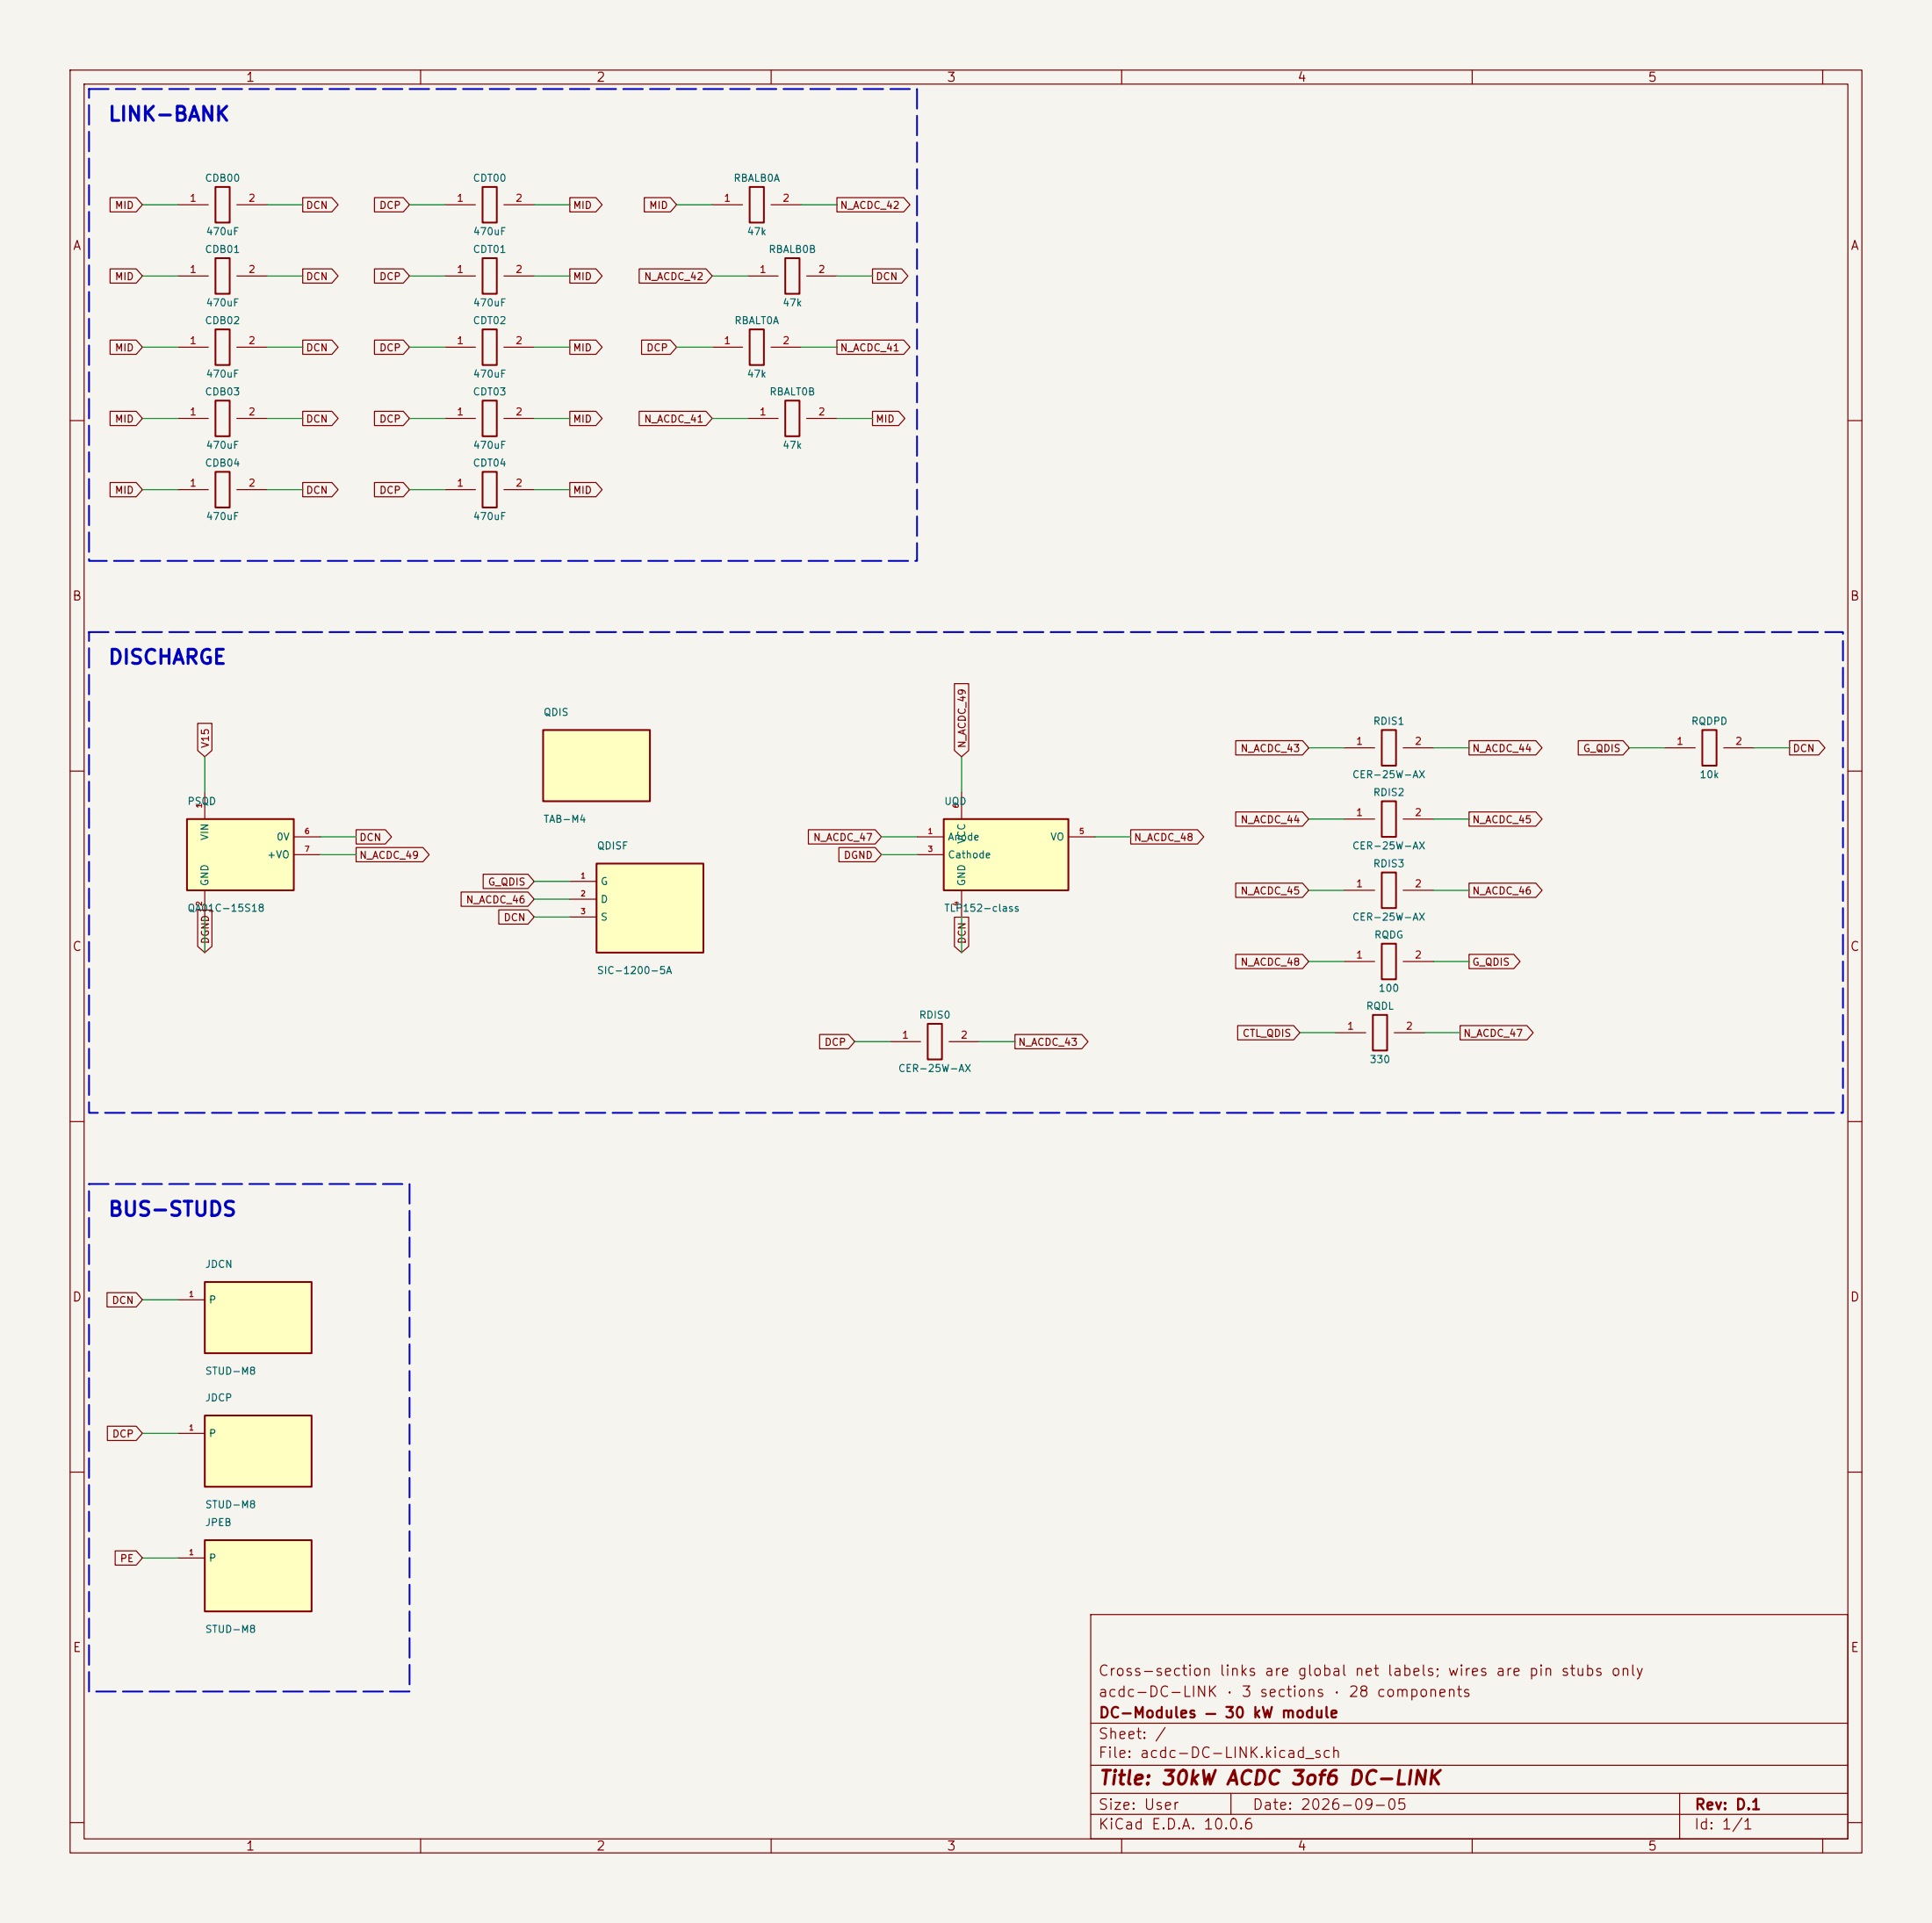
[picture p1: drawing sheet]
<svg xmlns="http://www.w3.org/2000/svg" width="276mm" height="274mm" viewBox="0 0 276 274" stroke-linecap="round" stroke-linejoin="round" font-family="sans-serif">
<path d="M0 0h275.6v274.3h-275.6z" fill="#f5f4ef" stroke="#f5f4ef" stroke-width=".13"/>
<g fill="none" stroke="#840000" stroke-width=".15">
<path d="M10 10h255.6v254.3h-255.6zM12 12h251.6v250.3h-251.6zM60 10v2M110 10v2M160 10v2M210 10v2M260 10v2M10 60h2M263.6 60h2M10 110h2M263.6 110h2M10 160h2"/>
<path d="M263.6 160h2M10 210h2M263.6 210h2M155.6 230.3h108v32h-108zM10 260h2M155.6 258.8h108M155.6 255.8h108M155.6 251.8h108M155.6 245.8h108M175.6 255.8v3M239.6 255.8v6.5M263.6 260h2"/>
<path d="M60 262.3v2M110 262.3v2M160 262.3v2M210 262.3v2M260 262.3v2"/>
</g>
<path d="M26.7 116.8h15.2v10.2h-15.2z" fill="#ffffc2"/>
<path d="M112 57.1h2v5.1h-2zM26.7 116.8h15.2v10.2h-15.2z" fill="none" stroke="#840000" stroke-width=".25"/>
<path d="M106.7 59.7h4.3M115.1 59.7h4.3M29.2 113v3.8M41.9 119.4h3.8M29.2 127v3.8M41.9 121.9h3.8" fill="none" stroke="#840000" stroke-width=".15"/>
<path d="M29.2 219.7h15.2v10.2h-15.2z" fill="#ffffc2"/>
<g fill="none" stroke="#840000" stroke-width=".25">
<path d="M30.7 26.7h2.1v5h-2.1zM30.7 36.8h2.1v5.1h-2.1zM68.8 26.7h2.1v5h-2.1zM68.8 36.8h2.1v5.1h-2.1zM106.9 26.7h2.1v5h-2.1zM112 36.8h2v5.1h-2zM30.7 47h2.1v5.1h-2.1zM30.7 57.1h2.1v5.1h-2.1zM68.8 57.1h2.1v5.1h-2.1zM68.8 47h2.1v5.1h-2.1zM106.9 47h2.1v5.1h-2.1zM30.7 67.3h2.1v5.1h-2.1z"/>
<path d="M68.8 67.3h2.1v5.1h-2.1zM197.1 114.3h2v5.1h-2zM197.1 104.1h2v5.1h-2zM242.8 104.1h2.1v5.1h-2.1zM197.1 124.5h2v5h-2zM197.1 134.6h2v5.1h-2zM132.3 146h2.1v5.1h-2.1zM195.8 144.8h2.1v5.1h-2.1zM29.2 219.7h15.2v10.2h-15.2z"/>
</g>
<g fill="none" stroke="#840000" stroke-width=".15">
<path d="M25.4 29.2h4.3M25.4 39.4h4.3M33.8 29.2h4.3M33.8 39.4h4.3M63.5 29.2h4.3M63.5 39.4h4.3M71.9 29.2h4.3M71.9 39.4h4.3M101.6 29.2h4.3M106.7 39.4h4.3M110 29.2h4.3M115.1 39.4h4.3"/>
<path d="M25.4 49.5h4.3M25.4 59.7h4.3M33.8 49.5h4.3M33.8 59.7h4.3M63.5 49.5h4.3M63.5 59.7h4.3M71.9 49.5h4.3M71.9 59.7h4.3M101.6 49.5h4.3M110 49.5h4.3M25.4 69.8h4.3M33.8 69.8h4.3"/>
<path d="M63.5 69.8h4.3M71.9 69.8h4.3M191.8 116.8h4.3M191.8 106.7h4.3M200.2 116.8h4.3M200.2 106.7h4.3M237.5 106.7h4.3M245.9 106.7h4.3M191.8 127h4.3M191.8 137.2h4.3M200.2 127h4.3M200.2 137.2h4.3"/>
<path d="M127 148.6h4.3M135.4 148.6h4.3M190.5 147.3h4.3M198.9 147.3h4.3M25.4 222.2h3.8"/>
</g>
<path d="M77.5 104.1h15.2v10.2h-15.2z" fill="#ffffc2"/>
<path d="M77.5 104.1h15.2v10.2h-15.2z" fill="none" stroke="#840000" stroke-width=".25"/>
<path d="M134.6 116.8h17.8v10.2h-17.8z" fill="#ffffc2"/>
<path d="M134.6 116.8h17.8v10.2h-17.8z" fill="none" stroke="#840000" stroke-width=".25"/>
<path d="M130.8 119.4h3.8M137.2 113v3.8M152.4 119.4h3.8M130.8 121.9h3.8M137.2 127v3.8" fill="none" stroke="#840000" stroke-width=".15"/>
<path d="M85.1 123.2h15.2v12.7h-15.2z" fill="#ffffc2"/>
<path d="M85.1 123.2h15.2v12.7h-15.2z" fill="none" stroke="#840000" stroke-width=".25"/>
<path d="M81.3 125.7h3.8M81.3 128.3h3.8M81.3 130.8h3.8" fill="none" stroke="#840000" stroke-width=".15"/>
<path d="M29.2 182.9h15.2v10.1h-15.2z" fill="#ffffc2"/>
<path d="M29.2 182.9h15.2v10.1h-15.2z" fill="none" stroke="#840000" stroke-width=".25"/>
<path d="M25.4 185.4h3.8" fill="none" stroke="#840000" stroke-width=".15"/>
<path d="M29.2 201.9h15.2v10.2h-15.2z" fill="#ffffc2"/>
<path d="M29.2 201.9h15.2v10.2h-15.2z" fill="none" stroke="#840000" stroke-width=".25"/>
<g fill="none" stroke="#840000" stroke-width=".15">
<path d="M15.7 38.4h3.7l.9 1-.9 1h-3.7zM15.7 28.2h3.7l.9 1-.9 1h-3.7zM43.2 38.4h4.1l.9 1-.9 1h-4.1zM43.2 28.2h4.1l.9 1-.9 1h-4.1zM53.4 28.2h4.1l.9 1-.9 1h-4.1zM53.4 38.4h4.1l.9 1-.9 1h-4.1zM81.3 38.4h3.7l.9 1-.9 1h-3.7zM81.3 28.2h3.7l.9 1-.9 1h-3.7zM91.2 38.4h9.5l.9 1-.9 1h-9.5zM91.9 28.2h3.7l.9 1-.9 1h-3.7zM119.4 28.2h9.5l.9 1-.9 1h-9.5zM124.5 38.4h4.1l.9 1-.9 1h-4.1z"/>
<path d="M15.7 48.5h3.7l.9 1-.9 1h-3.7zM15.7 58.7h3.7l.9 1-.9 1h-3.7zM43.2 48.5h4.1l.9 1-.9 1h-4.1zM43.2 58.7h4.1l.9 1-.9 1h-4.1zM53.4 58.7h4.1l.9 1-.9 1h-4.1zM53.4 48.5h4.1l.9 1-.9 1h-4.1zM81.3 48.5h3.7l.9 1-.9 1h-3.7zM81.3 58.7h3.7l.9 1-.9 1h-3.7zM91.2 58.7h9.5l.9 1-.9 1h-9.5zM91.5 48.5h4.1l.9 1-.9 1h-4.1zM119.4 48.5h9.5l.9 1-.9 1h-9.5zM124.5 58.7h3.7l.9 1-.9 1h-3.7z"/>
<path d="M15.7 68.8h3.7l.9 1-.9 1.1h-3.7zM43.2 68.8h4.1l.9 1-.9 1.1h-4.1zM53.4 68.8h4.1l.9 1-.9 1.1h-4.1zM81.3 68.8h3.7l.9 1-.9 1.1h-3.7zM136.1 97.5h2.1v9.6l-1 .8-1.1-.8zM28.2 103.2h2v3.9l-1 .8-1-.8zM50.8 118.4h4.2l.9 1-.9 1h-4.2zM115.3 118.4h9.5l.9 1-.9 1h-9.5zM161.3 118.4h9.5l.9 1-.9 1h-9.5zM176.3 105.7h9.5l.9 1-.9 1h-9.5zM176.3 115.8h9.5l.9 1-.9 1.1h-9.5zM209.5 115.8h9.6l.9 1-.9 1.1h-9.6z"/>
<path d="M209.5 105.7h9.6l.9 1-.9 1h-9.6zM225.1 105.7h6.4l.9 1-.9 1h-6.4zM255.3 105.7h4.1l.9 1-.9 1h-4.1zM28.2 129.8h2v5.2l-1 .9-1-.9zM50.8 120.9h9.5l.9 1-.9 1h-9.5zM65.8 127.3h9.5l.9 1-.9 1h-9.5zM68.9 124.7h6.4l.9 1-.9 1h-6.4zM71.1 129.8h4.2l.9 1-.9 1h-4.2zM119.7 120.9h5.1l.9 1-.9 1h-5.1zM136.1 130.8h2.1v4.2l-1 .9-1.1-.9zM176.3 126h9.5l.9 1-.9 1h-9.5zM176.3 136.1h9.5l.9 1.1-.9 1h-9.5z"/>
<path d="M209.5 126h9.6l.9 1-.9 1h-9.6zM209.5 136.1h6.4l.9 1.1-.9 1h-6.4zM116.9 147.6h4.1l.9 1-.9 1h-4.1zM144.8 147.6h9.5l.9 1-.9 1h-9.5zM176.5 146.3h8l.9 1-.9 1h-8zM208.3 146.3h9.5l.9 1-.9 1h-9.5zM15.3 184.4h4.1l.9 1-.9 1h-4.1zM15.3 203.5h4.1l.9 1-.9 1h-4.1zM25.4 204.5h3.8M16.4 221.2h3l.9 1-.9 1.1h-3z"/>
</g>
<g fill="none" stroke="#009600" stroke-width=".15">
<path d="M20.3 39.4h5.1M20.3 29.2h5.1M38.1 39.4h5.1M38.1 29.2h5.1M58.4 39.4h5.1M58.4 29.2h5.1M76.2 39.4h5.1M76.2 29.2h5.1M96.5 29.2h5.1M101.6 39.4h5.1M114.3 29.2h5.1M119.4 39.4h5.1"/>
<path d="M20.3 59.7h5.1M20.3 49.5h5.1M38.1 59.7h5.1M38.1 49.5h5.1M58.4 59.7h5.1M58.4 49.5h5.1M76.2 59.7h5.1M76.2 49.5h5.1M96.5 49.5h5.1M101.6 59.7h5.1M114.3 49.5h5.1M119.4 59.7h5.1"/>
<path d="M20.3 69.8h5.1M38.1 69.8h5.1M58.4 69.8h5.1M76.2 69.8h5.1M29.2 107.9v5.1M45.7 119.4h5.1M125.7 119.4h5.1M137.2 107.9v5.1M156.2 119.4h5.1M186.7 106.7h5.1M186.7 116.8h5.1M204.5 106.7h5"/>
<path d="M204.5 116.8h5M232.4 106.7h5.1M250.2 106.7h5.1M29.2 130.8v5.1M45.7 121.9h5.1M76.2 125.7h5.1M76.2 128.3h5.1M76.2 130.8h5.1M125.7 121.9h5.1M137.2 130.8v5.1M186.7 137.2h5.1M186.7 127h5.1"/>
<path d="M204.5 137.2h5M204.5 127h5M121.9 148.6h5.1M139.7 148.6h5.1M185.4 147.3h5.1M203.2 147.3h5.1M20.3 185.4h5.1M20.3 204.5h5.1M20.3 222.2h5.1"/>
</g>
<path d="M12.7 12.7h118.1v67.3h-118.1zM12.7 90.2h250.2v68.5h-250.2zM12.7 168.9h45.7v72.4h-45.7z" fill="none" stroke="#0000c2" stroke-width=".25" stroke-dasharray="2.8 1"/>
<g font-size="2" fill="#0000c2">
<text x="15.3" y="17.8">LINK-BANK</text>
<text x="15.3" y="95.3">DISCHARGE</text>
<text x="15.3" y="174">BUS-STUDS</text>
</g>
<text font-size="2" fill="#840000" x="156.6" y="255.1">Title: 30kW ACDC 3of6 DC-LINK</text>
<g font-size="1.5" fill="#840000">
<text x="156.5" y="239.5">Cross-section links are global net labels; wires are pin stubs only</text>
<text x="156.5" y="242.5">acdc-DC-LINK · 3 sections · 28 components</text>
<text x="156.6" y="245.5">DC-Modules — 30 kW module</text>
<text x="156.5" y="251.2">File: acdc-DC-LINK.kicad_sch</text>
<text x="156.5" y="248.5">Sheet: /</text>
<text x="156.5" y="261.4">KiCad E.D.A. 10.0.6</text>
<text x="156.5" y="258.6">Size: User</text>
<text x="178.5" y="258.6">Date: 2026-09-05</text>
<text x="241.5" y="261.4">Id: 1/1</text>
<text x="241.6" y="258.6">Rev: D.1</text>
</g>
<g font-size="1.3" fill="#840000">
<text x="35" y="12">1</text>
<text x="85" y="12">2</text>
<text x="135" y="12">3</text>
<text x="185" y="12">4</text>
<text x="235" y="12">5</text>
<text x="10.3" y="36">A</text>
<text x="263.9" y="36">A</text>
<text x="10.2" y="86">B</text>
<text x="263.8" y="86">B</text>
<text x="10.2" y="136">C</text>
<text x="263.8" y="136">C</text>
<text x="10.2" y="186">D</text>
<text x="263.8" y="186">D</text>
<text x="10.3" y="236">E</text>
<text x="263.9" y="236">E</text>
<text x="35" y="264.3">1</text>
<text x="85" y="264.3">2</text>
<text x="135" y="264.3">3</text>
<text x="185" y="264.3">4</text>
<text x="235" y="264.3">5</text>
</g>
<g font-size="1" fill="#a90000">
<text x="27" y="29">1</text>
<text x="35.4" y="29">2</text>
<text x="65.1" y="29">1</text>
<text x="73.5" y="29">2</text>
<text x="103.2" y="29">1</text>
<text x="111.6" y="29">2</text>
<text x="27" y="39.2">1</text>
<text x="35.4" y="39.2">2</text>
<text x="65.1" y="39.2">1</text>
<text x="73.5" y="39.2">2</text>
<text x="108.3" y="39.2">1</text>
<text x="116.6" y="39.2">2</text>
<text x="27" y="49.3">1</text>
<text x="35.4" y="49.3">2</text>
<text x="65.1" y="49.3">1</text>
<text x="73.5" y="49.3">2</text>
<text x="103.2" y="49.3">1</text>
<text x="111.6" y="49.3">2</text>
<text x="27" y="59.5">1</text>
<text x="35.4" y="59.5">2</text>
<text x="65.1" y="59.5">1</text>
<text x="73.5" y="59.5">2</text>
<text x="108.3" y="59.5">1</text>
<text x="116.6" y="59.5">2</text>
<text x="27" y="69.7">1</text>
<text x="35.4" y="69.7">2</text>
<text x="65.1" y="69.7">1</text>
<text x="73.5" y="69.7">2</text>
<text x="193.3" y="106.5">1</text>
<text x="201.7" y="106.5">2</text>
<text x="239.1" y="106.5">1</text>
<text x="247.4" y="106.5">2</text>
<text x="193.3" y="116.7">1</text>
<text x="201.7" y="116.7">2</text>
<text x="193.3" y="126.8">1</text>
<text x="201.7" y="126.8">2</text>
<text x="193.3" y="137">1</text>
<text x="201.7" y="137">2</text>
<text x="128.6" y="148.4">1</text>
<text x="137" y="148.4">2</text>
<text x="192.1" y="147.1">1</text>
<text x="200.5" y="147.1">2</text>
</g>
<g font-size="1" fill="#006464">
<text x="29.2" y="26.2">CDB00</text>
<text x="67.4" y="26.2">CDT00</text>
<text x="104.6" y="26.2">RBALB0A</text>
<text x="29.3" y="33.8">470uF</text>
<text x="67.4" y="33.8">470uF</text>
<text x="106.5" y="33.8">47k</text>
<text x="29.2" y="36.3">CDB01</text>
<text x="67.4" y="36.3">CDT01</text>
<text x="109.6" y="36.3">RBALB0B</text>
<text x="29.2" y="46.5">CDB02</text>
<text x="29.3" y="43.9">470uF</text>
<text x="67.4" y="46.5">CDT02</text>
<text x="67.4" y="43.9">470uF</text>
<text x="104.7" y="46.5">RBALT0A</text>
<text x="111.5" y="43.9">47k</text>
<text x="29.2" y="56.6">CDB03</text>
<text x="29.3" y="54.1">470uF</text>
<text x="67.4" y="56.6">CDT03</text>
<text x="67.4" y="54.1">470uF</text>
<text x="106.5" y="54.1">47k</text>
<text x="109.7" y="56.6">RBALT0B</text>
<text x="29.3" y="64.3">470uF</text>
<text x="67.4" y="64.3">470uF</text>
<text x="111.5" y="64.3">47k</text>
<text x="29.2" y="66.8">CDB04</text>
<text x="67.4" y="66.8">CDT04</text>
<text x="29.3" y="74.4">470uF</text>
<text x="67.4" y="74.4">470uF</text>
<text x="77.5" y="102.4">QDIS</text>
<text x="195.8" y="103.6">RDIS1</text>
<text x="241.2" y="103.6">RQDPD</text>
<text x="192.8" y="111.3">CER-25W-AX</text>
<text x="195.8" y="113.8">RDIS2</text>
<text x="242.4" y="111.3">10k</text>
<text x="26.7" y="115.1">PSQD</text>
<text x="30" y="120" transform="rotate(-90 30 120)">VIN</text>
<text x="77.5" y="117.6">TAB-M4</text>
<text x="134.6" y="115.1">UQD</text>
<text x="38" y="122.7">+VO</text>
<text x="39.4" y="120.1">0V</text>
<text x="85.1" y="121.4">QDISF</text>
<text x="135.1" y="120.1">Anode</text>
<text x="135.1" y="122.7">Cathode</text>
<text x="137.9" y="120.5" transform="rotate(-90 137.9 120.5)">VCC</text>
<text x="149.8" y="120.1">VO</text>
<text x="192.8" y="121.4">CER-25W-AX</text>
<text x="195.8" y="124">RDIS3</text>
<text x="26.7" y="130.3">QA01C-15S18</text>
<text x="30" y="126.5" transform="rotate(-90 30 126.5)">GND</text>
<text x="85.6" y="126.5">G</text>
<text x="85.6" y="129">D</text>
<text x="85.6" y="131.6">S</text>
<text x="134.6" y="130.3">TLP152-class</text>
<text x="137.9" y="126.5" transform="rotate(-90 137.9 126.5)">GND</text>
<text x="192.8" y="131.6">CER-25W-AX</text>
<text x="196" y="134.1">RQDG</text>
<text x="85.1" y="139.2">SIC-1200-5A</text>
<text x="196.6" y="141.7">100</text>
<text x="131" y="145.5">RDIS0</text>
<text x="194.8" y="144.3">RQDL</text>
<text x="128" y="153.2">CER-25W-AX</text>
<text x="195.3" y="151.9">330</text>
<text x="29.2" y="181.1">JDCN</text>
<text x="29.7" y="186.2">P</text>
<text x="29.2" y="196.3">STUD-M8</text>
<text x="29.2" y="200.2">JDCP</text>
<text x="29.7" y="205.2">P</text>
<text x="29.2" y="215.4">STUD-M8</text>
<text x="29.2" y="217.9">JPEB</text>
<text x="29.7" y="223">P</text>
<text x="29.2" y="233.2">STUD-M8</text>
</g>
<g font-size="1" fill="#840000">
<text x="16.3" y="30.1">MID</text>
<text x="43.6" y="30.1">DCN</text>
<text x="54" y="30.1">DCP</text>
<text x="81.7" y="30.1">MID</text>
<text x="92.5" y="30.1">MID</text>
<text x="119.8" y="30.1">N_ACDC_42</text>
<text x="16.3" y="40.2">MID</text>
<text x="43.6" y="40.2">DCN</text>
<text x="54" y="40.2">DCP</text>
<text x="81.7" y="40.2">MID</text>
<text x="91.8" y="40.2">N_ACDC_42</text>
<text x="124.8" y="40.2">DCN</text>
<text x="16.3" y="50.4">MID</text>
<text x="43.6" y="50.4">DCN</text>
<text x="54" y="50.4">DCP</text>
<text x="81.7" y="50.4">MID</text>
<text x="92.1" y="50.4">DCP</text>
<text x="119.8" y="50.4">N_ACDC_41</text>
<text x="16.3" y="60.5">MID</text>
<text x="43.6" y="60.5">DCN</text>
<text x="54" y="60.5">DCP</text>
<text x="81.7" y="60.5">MID</text>
<text x="91.8" y="60.5">N_ACDC_41</text>
<text x="124.8" y="60.5">MID</text>
<text x="16.3" y="70.7">MID</text>
<text x="43.6" y="70.7">DCN</text>
<text x="54" y="70.7">DCP</text>
<text x="81.7" y="70.7">MID</text>
<text x="30.1" y="106.8" transform="rotate(-90 30.1 106.8)">V15</text>
<text x="138" y="106.8" transform="rotate(-90 138 106.8)">N_ACDC_49</text>
<text x="176.9" y="107.5">N_ACDC_43</text>
<text x="209.9" y="107.5">N_ACDC_44</text>
<text x="225.7" y="107.5">G_QDIS</text>
<text x="255.6" y="107.5">DCN</text>
<text x="176.9" y="117.7">N_ACDC_44</text>
<text x="209.9" y="117.7">N_ACDC_45</text>
<text x="51.2" y="122.8">N_ACDC_49</text>
<text x="51.2" y="120.2">DCN</text>
<text x="115.9" y="120.2">N_ACDC_47</text>
<text x="120.3" y="122.8">DGND</text>
<text x="161.7" y="120.2">N_ACDC_48</text>
<text x="66.4" y="129.1">N_ACDC_46</text>
<text x="69.5" y="126.6">G_QDIS</text>
<text x="71.8" y="131.7">DCN</text>
<text x="176.9" y="127.8">N_ACDC_45</text>
<text x="209.9" y="127.8">N_ACDC_46</text>
<text x="30.1" y="134.7" transform="rotate(-90 30.1 134.7)">DGND</text>
<text x="138" y="134.7" transform="rotate(-90 138 134.7)">DCN</text>
<text x="176.9" y="138">N_ACDC_48</text>
<text x="209.9" y="138">G_QDIS</text>
<text x="117.5" y="149.4">DCP</text>
<text x="145.2" y="149.4">N_ACDC_43</text>
<text x="177.2" y="148.2">CTL_QDIS</text>
<text x="208.7" y="148.2">N_ACDC_47</text>
<text x="15.9" y="186.3">DCN</text>
<text x="15.9" y="205.3">DCP</text>
<text x="17" y="223.1">PE</text>
</g>
<g font-size=".8" fill="#a90000">
<text x="29" y="115.4" transform="rotate(-90 29 115.4)">1</text>
<text x="43.4" y="119.2">6</text>
<text x="132.3" y="119.2">1</text>
<text x="136.9" y="115.4" transform="rotate(-90 136.9 115.4)">6</text>
<text x="153.9" y="119.2">5</text>
<text x="43.4" y="121.7">7</text>
<text x="82.7" y="125.5">1</text>
<text x="132.3" y="121.7">3</text>
<text x="29" y="129.3" transform="rotate(-90 29 129.3)">2</text>
<text x="82.7" y="128">2</text>
<text x="82.7" y="130.6">3</text>
<text x="136.9" y="129.3" transform="rotate(-90 136.9 129.3)">4</text>
<text x="26.9" y="185.2">1</text>
<text x="26.9" y="204.2">1</text>
<text x="26.9" y="222">1</text>
</g>
</svg>
